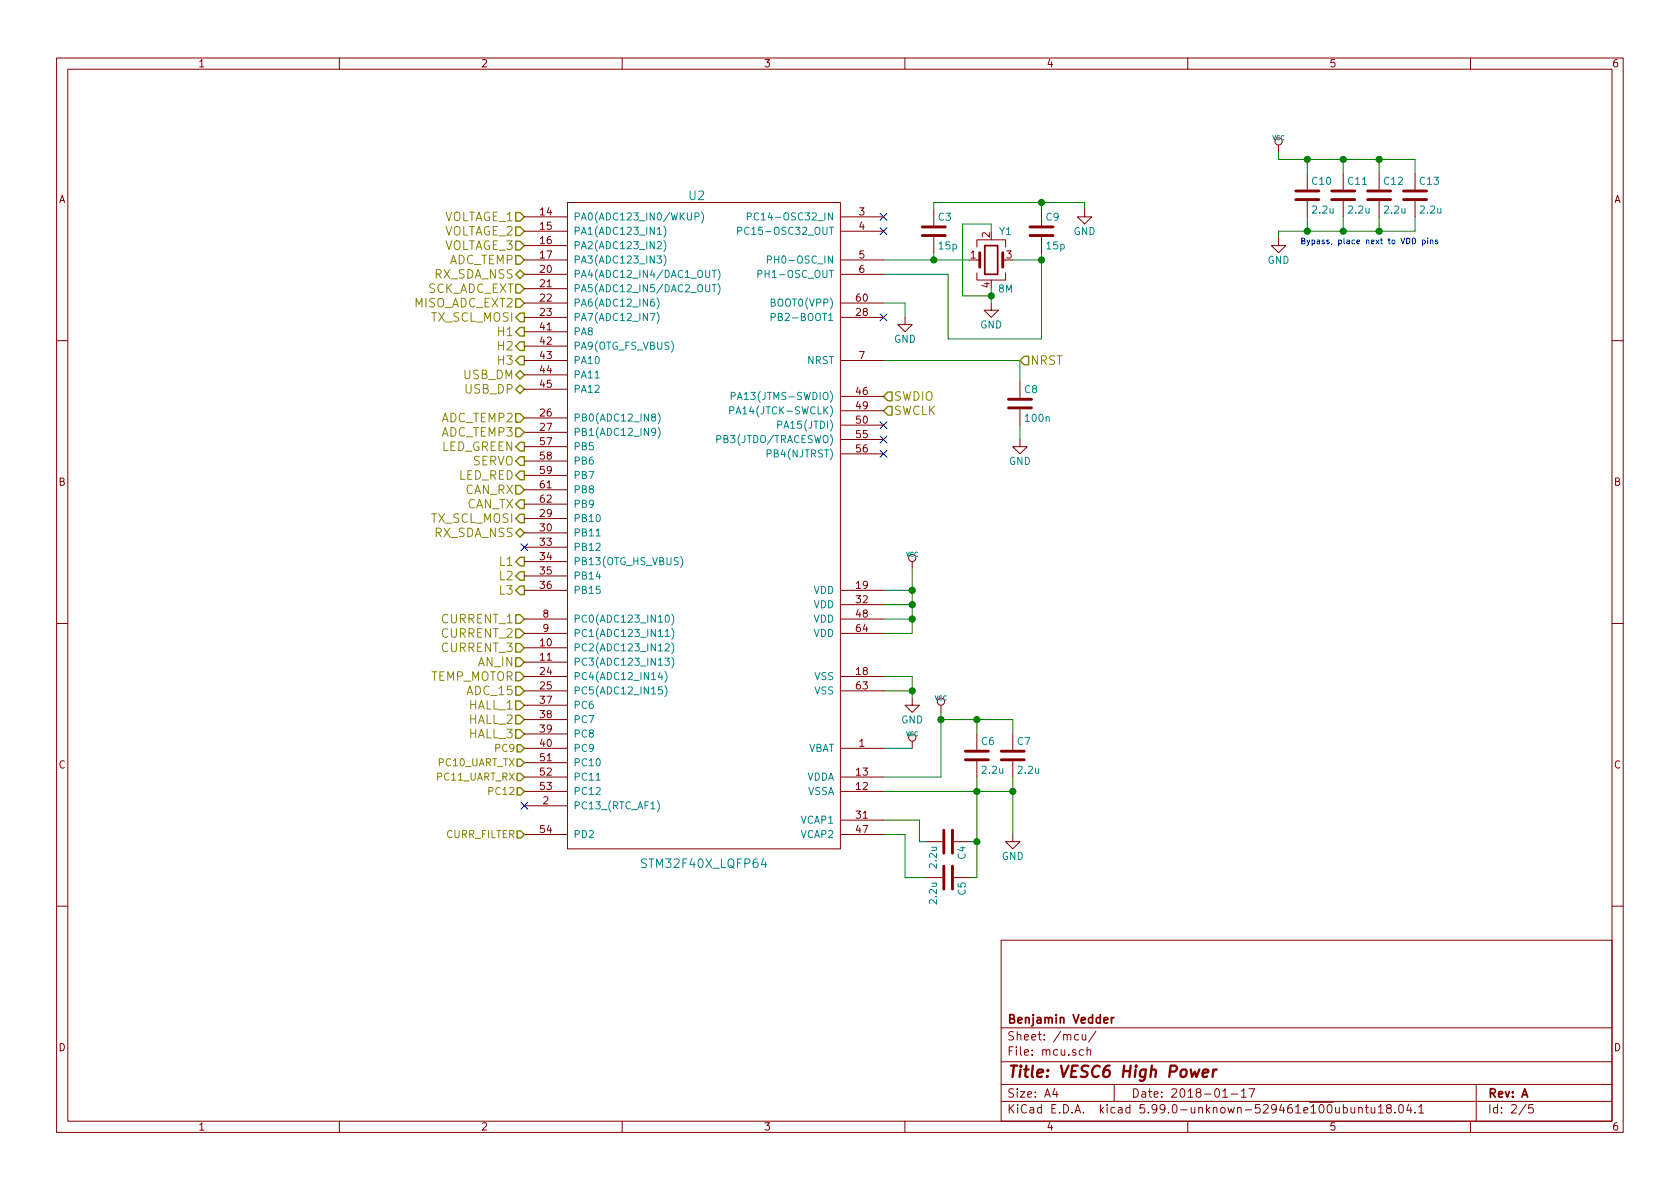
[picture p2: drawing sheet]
<svg xmlns="http://www.w3.org/2000/svg" width="297mm" height="210mm" viewBox="0 0 297 210" stroke-linecap="round" stroke-linejoin="round" font-family="sans-serif">
<g fill="none" stroke="#840000" stroke-width=".18">
<path d="M10 10.3h277v189.9h-277zM12 12.2h273v186.1h-273zM60 10.3v1.9M110 10.3v1.9M160 10.3v1.9M210 10.3v1.9M260 10.3v1.9M92.7 38.3h7.6M100.3 35.8h48.3v114.3h-48.3zM148.6 38.3h7.6M165.1 37.1v2.8M184.1 37.1v2.8"/>
<path d="M191.8 37.1v1.2h1.2l-1.2 1.3-1.3-1.3h1.3M226.1 25.6v1.3M231.1 30.7v2.8M231.1 35.6v2.7M237.5 30.7v2.8M237.5 35.6v2.7M243.8 30.7v2.8M243.8 35.6v2.7M250.2 30.7v2.8M250.2 35.6v2.7M92.7 40.9h7.6M92.7 43.4h7.6"/>
<path d="M92.7 46h7.6M92.7 48.5h7.6M92.7 51h7.6M92.7 53.6h7.6M92.7 56.1h7.6M92.7 58.7h7.6M148.6 40.9h7.6M148.6 46h7.6M148.6 48.5h7.6M148.6 53.6h7.6M148.6 56.1h7.6M160 56.1v1.3h1.3l-1.3 1.3-1.3-1.3h1.3"/>
<path d="M165.1 41.9v2.8M172.7 48.3v1.2h5.1v-1.2M172.7 43.7v-1.3h5.1v1.3M172.7 46h.5M175.3 53.6v1.3h1.2l-1.2 1.2-1.3-1.2h1.3M177.3 46h.5M184.1 41.9v2.8M226.1 42.2v1.2h1.2l-1.2 1.3-1.3-1.3h1.3M10 60.2h2M92.7 73.9h7.6M92.7 76.4h7.6M92.7 61.2h7.6"/>
<path d="M92.7 63.7h7.6M92.7 66.3h7.6M92.7 68.8h7.6M92.7 79h7.6M148.6 63.7h7.6M148.6 70.1h7.6M148.6 72.6h7.6M148.6 75.2h7.6M148.6 77.7h7.6M180.3 77.7v1.3h1.3l-1.3 1.3-1.2-1.3h1.2M180.3 67.6v2.8M180.3 72.4v2.8"/>
<path d="M285 60.2h2M92.7 91.7h7.6M92.7 94.2h7.6M92.7 96.8h7.6M92.7 99.3h7.6M92.7 81.5h7.6M92.7 84.1h7.6M92.7 86.6h7.6M92.7 89.1h7.6M148.6 80.3h7.6M161.3 99.3v1.3M10 110.3h2"/>
<path d="M92.7 114.5h7.6M92.7 117.1h7.6M92.7 119.6h7.6M92.7 104.4h7.6M92.7 101.8h7.6M92.7 109.5h7.6M92.7 112h7.6M148.6 119.6h7.6M148.6 104.4h7.6M148.6 106.9h7.6M148.6 109.5h7.6M148.6 112h7.6"/>
<path d="M285 110.3h2M92.7 132.3h7.6M92.7 139.9h7.6M92.7 137.4h7.6M92.7 122.2h7.6M92.7 124.7h7.6M92.7 127.2h7.6M92.7 129.8h7.6M92.7 134.9h7.6M148.6 132.3h7.6M148.6 139.9h7.6M148.6 137.4h7.6"/>
<path d="M148.6 122.2h7.6M161.3 123.4v1.3h1.3l-1.3 1.3-1.3-1.3h1.3M161.3 131.1v1.2M166.4 124.7v1.3M172.7 129.8v2.8M172.7 134.6v2.8M179.1 129.8v2.8M179.1 134.6v2.8M92.7 142.5h7.6M92.7 147.6h7.6M148.6 145h7.6M148.6 147.6h7.6"/>
<path d="M163.8 148.8h2.8M163.8 155.2h2.8M168.7 148.8h2.7M168.7 155.2h2.7M179.1 147.6v1.2h1.2l-1.2 1.3-1.3-1.3h1.3M10 160.2h2M177 166.3h108v32h-108zM285 160.2h2M60 198.3v1.9M110 198.3v1.9M160 198.3v1.9M177 194.8h108"/>
<path d="M177 191.8h108M177 187.8h108M177 181.8h108M186.5 192.5l-.4 1h1M186.8 193v1M190.7 183l-.4-.1-.3 .3 .1 .6h.6M191.3 182.9v.8a.37 .37 0 0 0 .7 .1M191.6 185.7l-.5-.1-.3 .3 .1 .6 .2 .1 .5-.1M192 182.9v1M192.2 185.7l.2-.1 .4 .1v.9M192.2 185.1v1.5M193.8 182.3l-1.3 2"/>
<path d="M197 191.8v3M210 198.3v1.9M216.2 194h.8M217.7 193.5h1.1M219.5 193l.4-.5v1.5M219.5 194h.8M220.8 192.5h1l-.6 1.5M237.5 195.9l.4-.1 .3 .3v.6l-.3 .1-.4-.1M238.9 195.8v.8a.39 .39 0 0 0 .6 .1M239.5 195.8v1M240.2 196l.1-.1a.37 .37 0 0 1 .6 .1v.8M240.2 195.8v1"/>
<path d="M241.4 195.8h.5M241.6 195.3v1.3l.3 .2M242.4 195.8l.1 .9 .4 .1 .2-.1M243.1 195.8v1M243.7 195.8l.4-.5v1.5M243.7 196.8h.9M245.4 196l-.3-.3 .1-.2a.48 .48 0 0 1 .7-.1l.1 .2-.1 .3-.6 .1a.48 .48 0 0 0-.1 .7l.2 .1 .5-.1 .1-.4-.3-.3M246.6 196.7v.1M247.4 195.5l.4-.2a.94 .94 0 0 1 0 1.5 .82 .82 0 0 1-.4-1.3zM249.1 195.2l-.4 1.1h.9M249.4 195.8v1M250.2 196.7v.1"/>
<path d="M250.9 195.8l.4-.5v1.5M250.9 196.8h.8M260 198.3v1.9M261 191.8v6.5M269.8 195.2l-1.2 2M271 195.3h-.7v.7l.2-.1 .5 .1 .1 .2-.1 .5-.2 .1-.5-.1"/>
<circle cx="226.1" cy="25" r=".63"/>
<circle cx="161.3" cy="98.7" r=".63"/>
<circle cx="161.3" cy="130.4" r=".63"/>
<circle cx="166.4" cy="124.1" r=".63"/>
</g>
<path d="M210.5 189.1l.2 1.3 .6-.9 .2 .9 .6-1.3M212.6 189.8l1-.2v-.4l-.6-.1-.3 .3v.9l.2 .1 .5-.1M214.6 189.1l-.2 1.3M215.1 189.1a.55 .55 0 0 0-.6 .4" fill="none" stroke="#840000" stroke-width=".41"/>
<path d="M174.1 43.4h2.3v5.1h-2.3zM196.5 179.9v1M197 179.9l-.5 .3M195.2 180.4l.7-.1-.1-.3-.4-.1-.2 .2v.7h.6" fill="none" stroke="#840000" stroke-width=".3"/>
<g fill="none" stroke="#848400" stroke-width=".25">
<path d="M91.2 37.6h.7l.8 .7-.8 .8h-.7zM91.2 50.3h.7l.8 .7-.8 .8h-.7zM91.2 42.7h.7l.8 .7-.8 .8h-.7zM91.2 40.1h.7l.8 .8-.8 .8h-.7zM91.2 52.8h.7l.8 .8-.8 .8h-.7zM91.2 45.2h.7l.8 .8-.8 .7h-.7zM91.2 48.5l.7-.8 .8 .8-.8 .8zM91.9 57.9h.8v1.5h-.8l-.7-.7zM91.9 55.4h.8v1.5h-.8l-.7-.8zM91.2 66.3l.7-.8 .8 .8-.8 .8zM91.2 68.8l.7-.7 .8 .7-.8 .8zM91.2 73.1h.7l.8 .8-.8 .8h-.7z"/>
<path d="M91.2 75.7h.7l.8 .7-.8 .8h-.7zM91.9 63h.8v1.5h-.8l-.7-.8zM91.9 60.4h.8v1.6h-.8l-.7-.8zM91.9 78.2h.8v1.6h-.8l-.7-.8zM157 69.3h.7v1.6h-.7l-.8-.8zM157 71.9h.7v1.5h-.7l-.8-.8zM181.1 63h.8v1.5h-.8l-.8-.8zM91.2 94.2l.7-.7 .8 .7-.8 .8zM91.2 85.8h.7l.8 .8-.8 .8h-.7zM91.2 84.1l.7-.8h.8v1.5h-.8zM91.9 80.8h.8v1.5h-.8l-.7-.8zM91.9 90.9h.8v1.6h-.8l-.7-.8z"/>
<path d="M91.9 98.5h.8v1.6h-.8l-.7-.8zM91.9 88.4h.8v1.5h-.8l-.7-.8zM91.2 118.9h.7l.8 .7-.8 .8h-.7zM91.2 111.2h.7l.8 .8-.8 .8h-.7zM91.2 108.7h.7l.8 .8-.8 .7h-.7zM91.2 116.3h.7l.8 .8-.8 .8h-.7zM91.2 113.8h.7l.8 .7-.8 .8h-.7zM91.9 103.6h.8v1.6h-.8l-.7-.8zM91.9 101.1h.8v1.5h-.8l-.7-.8zM91.2 123.9h.7l.8 .8-.8 .8h-.7zM91.2 126.5h.7l.8 .7-.8 .8h-.7zM91.2 129h.7l.8 .8-.8 .8h-.7z"/>
<path d="M91.2 121.4h.7l.8 .8-.8 .7h-.7zM91.4 139.3h.7l.6 .6-.6 .7h-.7zM91.4 131.7h.7l.6 .6-.6 .7h-.7zM91.4 134.2h.7l.6 .7-.6 .6h-.7zM91.4 136.8h.7l.6 .6-.6 .6h-.7zM91.4 146.9h.7l.6 .7-.6 .6h-.7z"/>
</g>
<g fill="none" stroke="#000084" stroke-width=".18">
<path d="M155.6 37.7l1.2 1.3M156.8 37.7l-1.2 1.3M155.6 55.5l1.2 1.2M155.6 40.3l1.2 1.2M156.8 55.5l-1.2 1.2M156.8 40.3l-1.2 1.2M155.6 74.6l1.2 1.2M155.6 79.6l1.2 1.3M155.6 77.1l1.2 1.2M156.8 74.6l-1.2 1.2M156.8 79.6l-1.2 1.3M156.8 77.1l-1.2 1.2"/>
<path d="M92.1 96.2l1.2 1.2M93.3 96.2l-1.2 1.2M92.1 141.9l1.2 1.2M93.3 141.9l-1.2 1.2"/>
</g>
<g fill="none" stroke="#008400" stroke-width=".18">
<path d="M165.1 37.1v-1.3h26.7v1.3M184.1 35.8v1.3M226.1 26.9v1.3h24.1v2.5M231.1 28.2v2.5M231.1 38.3v2.6M237.5 28.2v2.5M237.5 38.3v2.6M243.8 28.2v2.5M243.8 38.3v2.6M250.2 38.3v2.6h-24.1v1.3M156.2 53.6h3.8v2.5M156.2 46h15.2"/>
<path d="M165.1 44.7v1.3M175.3 40.9v-1.3h-5.1v12.7h5.1M175.3 51v2.6M179.1 46h5M184.1 44.7v15.2h-16.5v-11.4h-11.4M156.2 63.7h24.1v3.9M180.3 75.2v2.5M156.2 119.6h5.1v3.8M156.2 104.4h5.1M156.2 106.9h5.1M156.2 109.5h5.1M161.3 100.6v11.4h-5.1"/>
<path d="M156.2 132.3h5.1M156.2 122.2h5.1M156.2 139.9h22.9M166.4 127.2h12.7v2.6M166.4 126v11.4h-10.2M172.7 127.2v2.6M172.7 137.4v17.8h-1.3M179.1 137.4v10.2M156.2 147.6h3.8v7.6h3.8M156.2 145h6.4v3.8h1.2M171.4 148.8h1.3"/>
</g>
<path d="M249.7 42.1a.51 .51 0 0 1 .6 .5 .51 .51 0 0 1-.6 .5zM251.5 42.5l.3-.1 .2 .2-.1 .5h-.4M251.5 42.4v1.1M252.4 42.1v.1M252.4 42.4v.7M252.9 42.5h.4v.6M252.9 42.4v.7M254.2 42.5l-.3-.1-.1 .2v.1l.4 .1v.3h-.4" fill="none" stroke="#0000c2" stroke-width=".18"/>
<g fill="none" stroke="#840000" stroke-width=".51">
<path d="M229.1 35.3h4.1M229.1 33.8h4.1M235.5 35.3h4M235.5 33.8h4M241.8 35.3h4.1M241.8 33.8h4.1M248.2 35.3h4M248.2 33.8h4M163.1 41.7h4M163.1 40.1h4M173.2 44.7v2.5M177.3 44.7v2.5"/>
<path d="M182.1 41.7h4.1M182.1 40.1h4.1M178.3 72.1h4.1M178.3 70.6h4.1M170.7 134.4h4.1M170.7 132.8h4.1M177 134.4h4.1M177 132.8h4.1M166.9 146.8v4.1M166.9 153.2v4M168.4 146.8v4.1M168.4 153.2v4"/>
</g>
<g fill="none" stroke="#008484" stroke-width=".18">
<path d="M117.4 40a1.47 1.47 0 0 1 0 1.9M122.9 38.3l.6-.1v-.4l-.1-.2h-.5v1.3M124 37.5a1.47 1.47 0 0 1 0 1.9M132.1 38.3l.6-.1 .1-.4-.2-.2h-.5v1.3M134.1 37.8a.6 .6 0 0 0-.8 .4 .6 .6 0 0 0 .6 .7l.2-.1M116.2 45.3h.7l-.4 .4 .4 .2-.1 .6h-.4l-.2-.1M116.2 52.7a1.4 1.4 0 0 1 0 1.9M116.2 55.2a1.4 1.4 0 0 1 0 2M116.2 42.8l.5-.1 .2 .4v.2l-.7 .7h.7M116.2 41.4h.7M117.4 42.5a1.47 1.47 0 0 1 0 2M117.4 45.1a1.47 1.47 0 0 1 0 1.9"/>
<path d="M125.9 47.8h.7M125.9 50.3h.7M126.3 47.8v1.3M126.3 50.3v1.3M126.9 47.6a1.4 1.4 0 0 1 0 1.9M126.9 50.2a1.4 1.4 0 0 1 0 1.9M130.4 40.8h.6l.2-.2-.1-.3-.2-.1h-.5v1.2M134 48.5l.7-.1v-.5l-.2-.1h-.5v1.3M135.7 45.9h.6l.1-.2-.1-.3-.1-.1h-.5v1.2M136.3 56.1l.7-.1v-.5l-.7-.1v1.3M105.2 66.8h.7M115.4 73.8l-.2-.3 .1-.2 .1-.1 .5 .1v.3l-.6 .2-.1 .2v.2l.2 .3 .4-.1 .1-.2v-.3l-.2-.1"/>
<path d="M115.9 76.3l-.2 .2h-.4l-.1-.2v-.3l.2-.3h.3l.2 .3a.88 .88 0 0 1-.2 1h-.4M116.4 73a1.47 1.47 0 0 1 0 1.9M116.4 75.6a1.47 1.47 0 0 1 0 1.9M126.7 77.7l.7-.1v-.5l-.2-.1h-.5v1.3M129 72.6l.7-.1v-.4l-.7-.2v1.3M129.3 70h.6v-.5l-.1-.1h-.5v1.3M137.5 75.1l.7-.1v-.4l-.2-.1h-.5v1.2M105.4 94.8h.7M120.3 98.4a1.47 1.47 0 0 1 0 1.9M116.7 118.9l-.3 .9h.8M117 119.3v.9M117.6 116.4h.7l-.4 .5 .4 .1v.5l-.2 .1-.5-.1"/>
<path d="M117.6 118.7a1.4 1.4 0 0 1 0 2M117.6 114l.5-.2 .2 .4v.2l-.7 .7h.7M117.6 111.7l.4-.4v1.3M117.6 112.6h.7M117.7 108.9l.2-.1a.69 .69 0 0 1 .5 .6 .69 .69 0 0 1-.5 .6l-.2-.1-.1-.4zM118.8 113.7a1.47 1.47 0 0 1 0 1.9M118.8 116.2a1.47 1.47 0 0 1 0 1.9M118.8 108.6a1.47 1.47 0 0 1 0 1.9M118.8 111.1a1.47 1.47 0 0 1 0 1.9M105.4 138h.7M117.1 121.5h-.6l-.1 .6 .5-.2 .2 .3v.3l-.2 .2-.5-.1M117.6 121.3a1.4 1.4 0 0 1 0 1.9"/>
<path d="M116.2 141.6a1.47 1.47 0 0 1 0 1.9"/>
</g>
<g fill="#008400" stroke="#008400" stroke-width=".25">
<circle cx="166.4" cy="127.2" r=".51"/>
<circle cx="184.2" cy="35.8" r=".51"/>
<circle cx="165.1" cy="46" r=".51"/>
<circle cx="184.2" cy="46" r=".51"/>
<circle cx="161.3" cy="104.4" r=".51"/>
<circle cx="161.3" cy="106.9" r=".51"/>
<circle cx="161.3" cy="109.5" r=".51"/>
<circle cx="161.3" cy="122.2" r=".51"/>
<circle cx="172.7" cy="139.9" r=".51"/>
<circle cx="172.7" cy="148.8" r=".51"/>
<circle cx="243.8" cy="40.9" r=".51"/>
<circle cx="237.5" cy="40.9" r=".51"/>
<circle cx="231.1" cy="40.9" r=".51"/>
<circle cx="231.1" cy="28.2" r=".51"/>
<circle cx="237.5" cy="28.2" r=".51"/>
<circle cx="243.8" cy="28.2" r=".51"/>
<circle cx="175.3" cy="52.3" r=".51"/>
<circle cx="172.7" cy="127.2" r=".51"/>
<circle cx="179.1" cy="139.9" r=".51"/>
</g>
<text font-size="2.8" fill="#840000" x="178" y="190.5">Title: VESC6 High Power</text>
<g font-size="2.1" fill="#008484">
<text x="121.8" y="35.4">U2</text>
<text x="113.9" y="153.5">STM32F40X_LQFP64</text>
</g>
<g font-size="2.1" fill="#848400">
<text x="78.3" y="41.7">VOLTAGE_2</text>
<text x="78.3" y="39.1">VOLTAGE_1</text>
<text x="78.3" y="44.2">VOLTAGE_3</text>
<text x="79.2" y="46.7">ADC_TEMP</text>
<text x="75.4" y="51.8">SCK_ADC_EXT</text>
<text x="76.8" y="49.3">RX_SDA_NSS</text>
<text x="73.2" y="54.4">MISO_ADC_EXT2</text>
<text x="76.2" y="56.9">TX_SCL_MOSI</text>
<text x="88.2" y="59.4">H1</text>
<text x="88.2" y="64.5">H3</text>
<text x="88.2" y="62">H2</text>
<text x="182.1" y="64.5">NRST</text>
<text x="82" y="67.1">USB_DM</text>
<text x="82.3" y="69.6">USB_DP</text>
<text x="158" y="70.9">SWDIO</text>
<text x="78.1" y="74.7">ADC_TEMP2</text>
<text x="78.1" y="77.2">ADC_TEMP3</text>
<text x="158" y="73.4">SWCLK</text>
<text x="78" y="79.8">LED_GREEN</text>
<text x="83.5" y="82.3">SERVO</text>
<text x="81" y="84.8">LED_RED</text>
<text x="82.2" y="87.4">CAN_RX</text>
<text x="82.4" y="89.9">CAN_TX</text>
<text x="76.2" y="92.5">TX_SCL_MOSI</text>
<text x="76.8" y="95">RX_SDA_NSS</text>
<text x="88.4" y="100.1">L1</text>
<text x="88.4" y="105.2">L3</text>
<text x="88.4" y="102.6">L2</text>
<text x="78.2" y="112.8">CURRENT_2</text>
<text x="78.2" y="110.2">CURRENT_1</text>
<text x="78.2" y="115.3">CURRENT_3</text>
<text x="84.6" y="117.9">AN_IN</text>
<text x="75.9" y="120.4">TEMP_MOTOR</text>
<text x="82.8" y="122.9">ADC_15</text>
<text x="82.9" y="125.5">HALL_1</text>
<text x="82.9" y="128">HALL_2</text>
<text x="82.9" y="130.6">HALL_3</text>
</g>
<g font-size="2.1" fill="#840000">
<text x="178" y="184">Sheet: /mcu/</text>
<text x="178" y="181">Benjamin Vedder</text>
<text x="178" y="186.7">File: mcu.sch</text>
<text x="178" y="196.9">KiCad E.D.A. kicad 5.99.0-unknown-529461e100ubuntu18.04.1</text>
<text x="178" y="194.1">Size: A4</text>
<text x="200" y="194.1">Date: 2018-01-17</text>
<text x="263" y="194.1">Rev: A</text>
<text x="263" y="196.9">Id: 2/5</text>
</g>
<g font-size="1.8" fill="#840000">
<text x="35" y="11.9">1</text>
<text x="85" y="11.9">2</text>
<text x="135" y="11.9">3</text>
<text x="185" y="11.9">4</text>
<text x="235" y="11.9">5</text>
<text x="285" y="11.9">6</text>
<text x="10.4" y="35.9">A</text>
<text x="285.4" y="35.9">A</text>
<text x="95.6" y="38.1">14</text>
<text x="95.6" y="40.6">15</text>
<text x="151.9" y="38.1">3</text>
<text x="151.9" y="40.6">4</text>
<text x="95.6" y="43.2">16</text>
<text x="95.6" y="45.7">17</text>
<text x="151.9" y="45.7">5</text>
<text x="171.6" y="45.7">1</text>
<text x="175" y="42" transform="rotate(-90 175 42)">2</text>
<text x="178" y="45.7">3</text>
<text x="95.6" y="48.3">20</text>
<text x="95.6" y="50.8">21</text>
<text x="95.6" y="53.3">22</text>
<text x="151.4" y="53.3">60</text>
<text x="151.9" y="48.3">6</text>
<text x="175" y="50.9" transform="rotate(-90 175 50.9)">4</text>
<text x="95.6" y="55.9">23</text>
<text x="95.6" y="58.4">41</text>
<text x="151.4" y="55.9">28</text>
<text x="95.6" y="61">42</text>
<text x="95.6" y="63.5">43</text>
<text x="151.9" y="63.5">7</text>
<text x="95.6" y="66">44</text>
<text x="95.6" y="68.6">45</text>
<text x="151.4" y="69.8">46</text>
<text x="95.6" y="73.7">26</text>
<text x="95.6" y="76.2">27</text>
<text x="151.4" y="72.4">49</text>
<text x="151.4" y="74.9">50</text>
<text x="151.4" y="77.5">55</text>
<text x="95.6" y="78.7">57</text>
<text x="95.6" y="81.3">58</text>
<text x="95.6" y="83.8">59</text>
<text x="151.4" y="80">56</text>
<text x="10.4" y="85.9">B</text>
<text x="95.6" y="86.4">61</text>
<text x="95.6" y="88.9">62</text>
<text x="285.4" y="85.9">B</text>
<text x="95.6" y="91.4">29</text>
<text x="95.6" y="94">30</text>
<text x="95.6" y="96.5">33</text>
<text x="95.6" y="99.1">34</text>
<text x="95.6" y="101.6">35</text>
<text x="95.6" y="104.1">36</text>
<text x="151.4" y="104.1">19</text>
<text x="151.4" y="106.7">32</text>
<text x="96" y="109.2">8</text>
<text x="96" y="111.8">9</text>
<text x="151.4" y="109.2">48</text>
<text x="151.4" y="111.8">64</text>
<text x="95.6" y="114.3">10</text>
<text x="95.6" y="116.8">11</text>
<text x="95.6" y="119.4">24</text>
<text x="151.4" y="119.4">18</text>
<text x="95.6" y="121.9">25</text>
<text x="95.6" y="124.5">37</text>
<text x="151.4" y="121.9">63</text>
<text x="95.6" y="127">38</text>
<text x="95.6" y="129.5">39</text>
<text x="10.4" y="135.9">C</text>
<text x="95.6" y="132.1">40</text>
<text x="95.6" y="134.6">51</text>
<text x="95.6" y="137.2">52</text>
<text x="151.4" y="137.2">13</text>
<text x="151.9" y="132.1">1</text>
<text x="285.4" y="135.9">C</text>
<text x="95.6" y="139.7">53</text>
<text x="96" y="142.2">2</text>
<text x="151.4" y="139.7">12</text>
<text x="95.6" y="147.3">54</text>
<text x="151.4" y="144.8">31</text>
<text x="151.4" y="147.3">47</text>
<text x="10.4" y="185.9">D</text>
<text x="285.4" y="185.9">D</text>
<text x="35" y="199.9">1</text>
<text x="85" y="199.9">2</text>
<text x="135" y="199.9">3</text>
<text x="185" y="199.9">4</text>
<text x="235" y="199.9">5</text>
<text x="285" y="199.9">6</text>
</g>
<g font-size="1.8" fill="#008484">
<text x="232.1" y="32.7">C10</text>
<text x="238.4" y="32.7">C11</text>
<text x="244.8" y="32.7">C12</text>
<text x="251.1" y="32.7">C13</text>
<text x="101.3" y="39">PA0(ADC123_IN0/WKUP)</text>
<text x="101.3" y="41.5">PA1(ADC123_IN1)</text>
<text x="132.1" y="41.5">PC15-OSC32_OUT</text>
<text x="134" y="39">PC14-OSC32_IN</text>
<text x="165.9" y="39">C3</text>
<text x="176.7" y="41.6">Y1</text>
<text x="185" y="39">C9</text>
<text x="189.8" y="41.6">GND</text>
<text x="232.2" y="37.8">2.2u</text>
<text x="238.5" y="37.8">2.2u</text>
<text x="244.9" y="37.8">2.2u</text>
<text x="251.2" y="37.8">2.2u</text>
<text x="101.3" y="44.1">PA2(ADC123_IN2)</text>
<text x="101.3" y="46.6">PA3(ADC123_IN3)</text>
<text x="137" y="46.6">PH0-OSC_IN</text>
<text x="166.1" y="44.1">15p</text>
<text x="185.1" y="44.1">15p</text>
<text x="224.1" y="46.7">GND</text>
<text x="101.3" y="49.1">PA4(ADC12_IN4/DAC1_OUT)</text>
<text x="101.3" y="51.7">PA5(ADC12_IN5/DAC2_OUT)</text>
<text x="135" y="49.1">PH1-OSC_OUT</text>
<text x="176.6" y="51.7">8M</text>
<text x="101.3" y="54.2">PA6(ADC12_IN6)</text>
<text x="101.3" y="56.8">PA7(ADC12_IN7)</text>
<text x="101.3" y="59.3">PA8</text>
<text x="136.8" y="54.2">BOOT0(VPP)</text>
<text x="137.4" y="56.8">PB2-BOOT1</text>
<text x="173.3" y="58.1">GND</text>
<text x="101.3" y="61.8">PA9(OTG_FS_VBUS)</text>
<text x="101.3" y="64.4">PA10</text>
<text x="142.7" y="64.4">NRST</text>
<text x="158.1" y="60.6">GND</text>
<text x="101.3" y="66.9">PA11</text>
<text x="101.3" y="69.5">PA12</text>
<text x="130.7" y="70.7">PA13(JTMS-SWDIO)</text>
<text x="181.2" y="69.5">C8</text>
<text x="101.3" y="74.5">PB0(ADC12_IN8)</text>
<text x="101.3" y="77.1">PB1(ADC12_IN9)</text>
<text x="130.3" y="73.3">PA14(JTCK-SWCLK)</text>
<text x="138.2" y="75.8">PA15(JTDI)</text>
<text x="181.4" y="74.6">100n</text>
<text x="101.3" y="79.6">PB5</text>
<text x="101.3" y="82.2">PB6</text>
<text x="127.4" y="78.4">PB3(JTDO/TRACESWO)</text>
<text x="136.1" y="80.9">PB4(NJTRST)</text>
<text x="178.4" y="82.2">GND</text>
<text x="101.3" y="84.7">PB7</text>
<text x="101.3" y="87.2">PB8</text>
<text x="101.3" y="89.8">PB9</text>
<text x="101.3" y="92.3">PB10</text>
<text x="101.3" y="94.9">PB11</text>
<text x="101.3" y="97.4">PB12</text>
<text x="101.3" y="99.9">PB13(OTG_HS_VBUS)</text>
<text x="101.3" y="102.5">PB14</text>
<text x="101.3" y="105">PB15</text>
<text x="143.8" y="105">VDD</text>
<text x="143.8" y="107.6">VDD</text>
<text x="101.3" y="110.1">PC0(ADC123_IN10)</text>
<text x="101.3" y="112.6">PC1(ADC123_IN11)</text>
<text x="143.8" y="110.1">VDD</text>
<text x="143.8" y="112.6">VDD</text>
<text x="101.3" y="115.2">PC2(ADC123_IN12)</text>
<text x="101.3" y="117.7">PC3(ADC123_IN13)</text>
<text x="101.3" y="120.3">PC4(ADC12_IN14)</text>
<text x="101.3" y="122.8">PC5(ADC12_IN15)</text>
<text x="101.3" y="125.3">PC6</text>
<text x="144" y="120.3">VSS</text>
<text x="144" y="122.8">VSS</text>
<text x="101.3" y="127.9">PC7</text>
<text x="101.3" y="130.4">PC8</text>
<text x="159.3" y="127.9">GND</text>
<text x="173.6" y="131.7">C6</text>
<text x="179.9" y="131.7">C7</text>
<text x="101.3" y="133">PC9</text>
<text x="101.3" y="135.5">PC10</text>
<text x="142.7" y="133">VBAT</text>
<text x="173.8" y="136.8">2.2u</text>
<text x="180.1" y="136.8">2.2u</text>
<text x="101.3" y="143.1">PC13_(RTC_AF1)</text>
<text x="101.3" y="138">PC11</text>
<text x="101.3" y="140.6">PC12</text>
<text x="142.6" y="138">VDDA</text>
<text x="142.7" y="140.6">VSSA</text>
<text x="101.3" y="148.2">PD2</text>
<text x="141.7" y="145.7">VCAP1</text>
<text x="141.7" y="148.2">VCAP2</text>
<text x="165.7" y="153.4" transform="rotate(-90 165.7 153.4)">2.2u</text>
<text x="170.7" y="151.9" transform="rotate(-90 170.7 151.9)">C4</text>
<text x="177.1" y="152.1">GND</text>
<text x="165.7" y="159.7" transform="rotate(-90 165.7 159.7)">2.2u</text>
<text x="170.7" y="158.3" transform="rotate(-90 170.7 158.3)">C5</text>
</g>
<g font-size="1.8" fill="#848400">
<text x="77.6" y="135.5">PC10_UART_TX</text>
<text x="87.8" y="133">PC9</text>
<text x="77.4" y="138">PC11_UART_RX</text>
<text x="86.8" y="140.6">PC12</text>
<text x="78.9" y="148.2">CURR_FILTER</text>
</g>
<text font-size="1.4" fill="#0000c2" x="229.9" y="43.2">Bypass, place next to VDD pins</text>
<g font-size="1.1" fill="#008484">
<text x="224.9" y="24.8">VCC</text>
<text x="160.2" y="98.4">VCC</text>
<text x="165.3" y="123.8">VCC</text>
<text x="160.2" y="130.2">VCC</text>
</g>
</svg>
